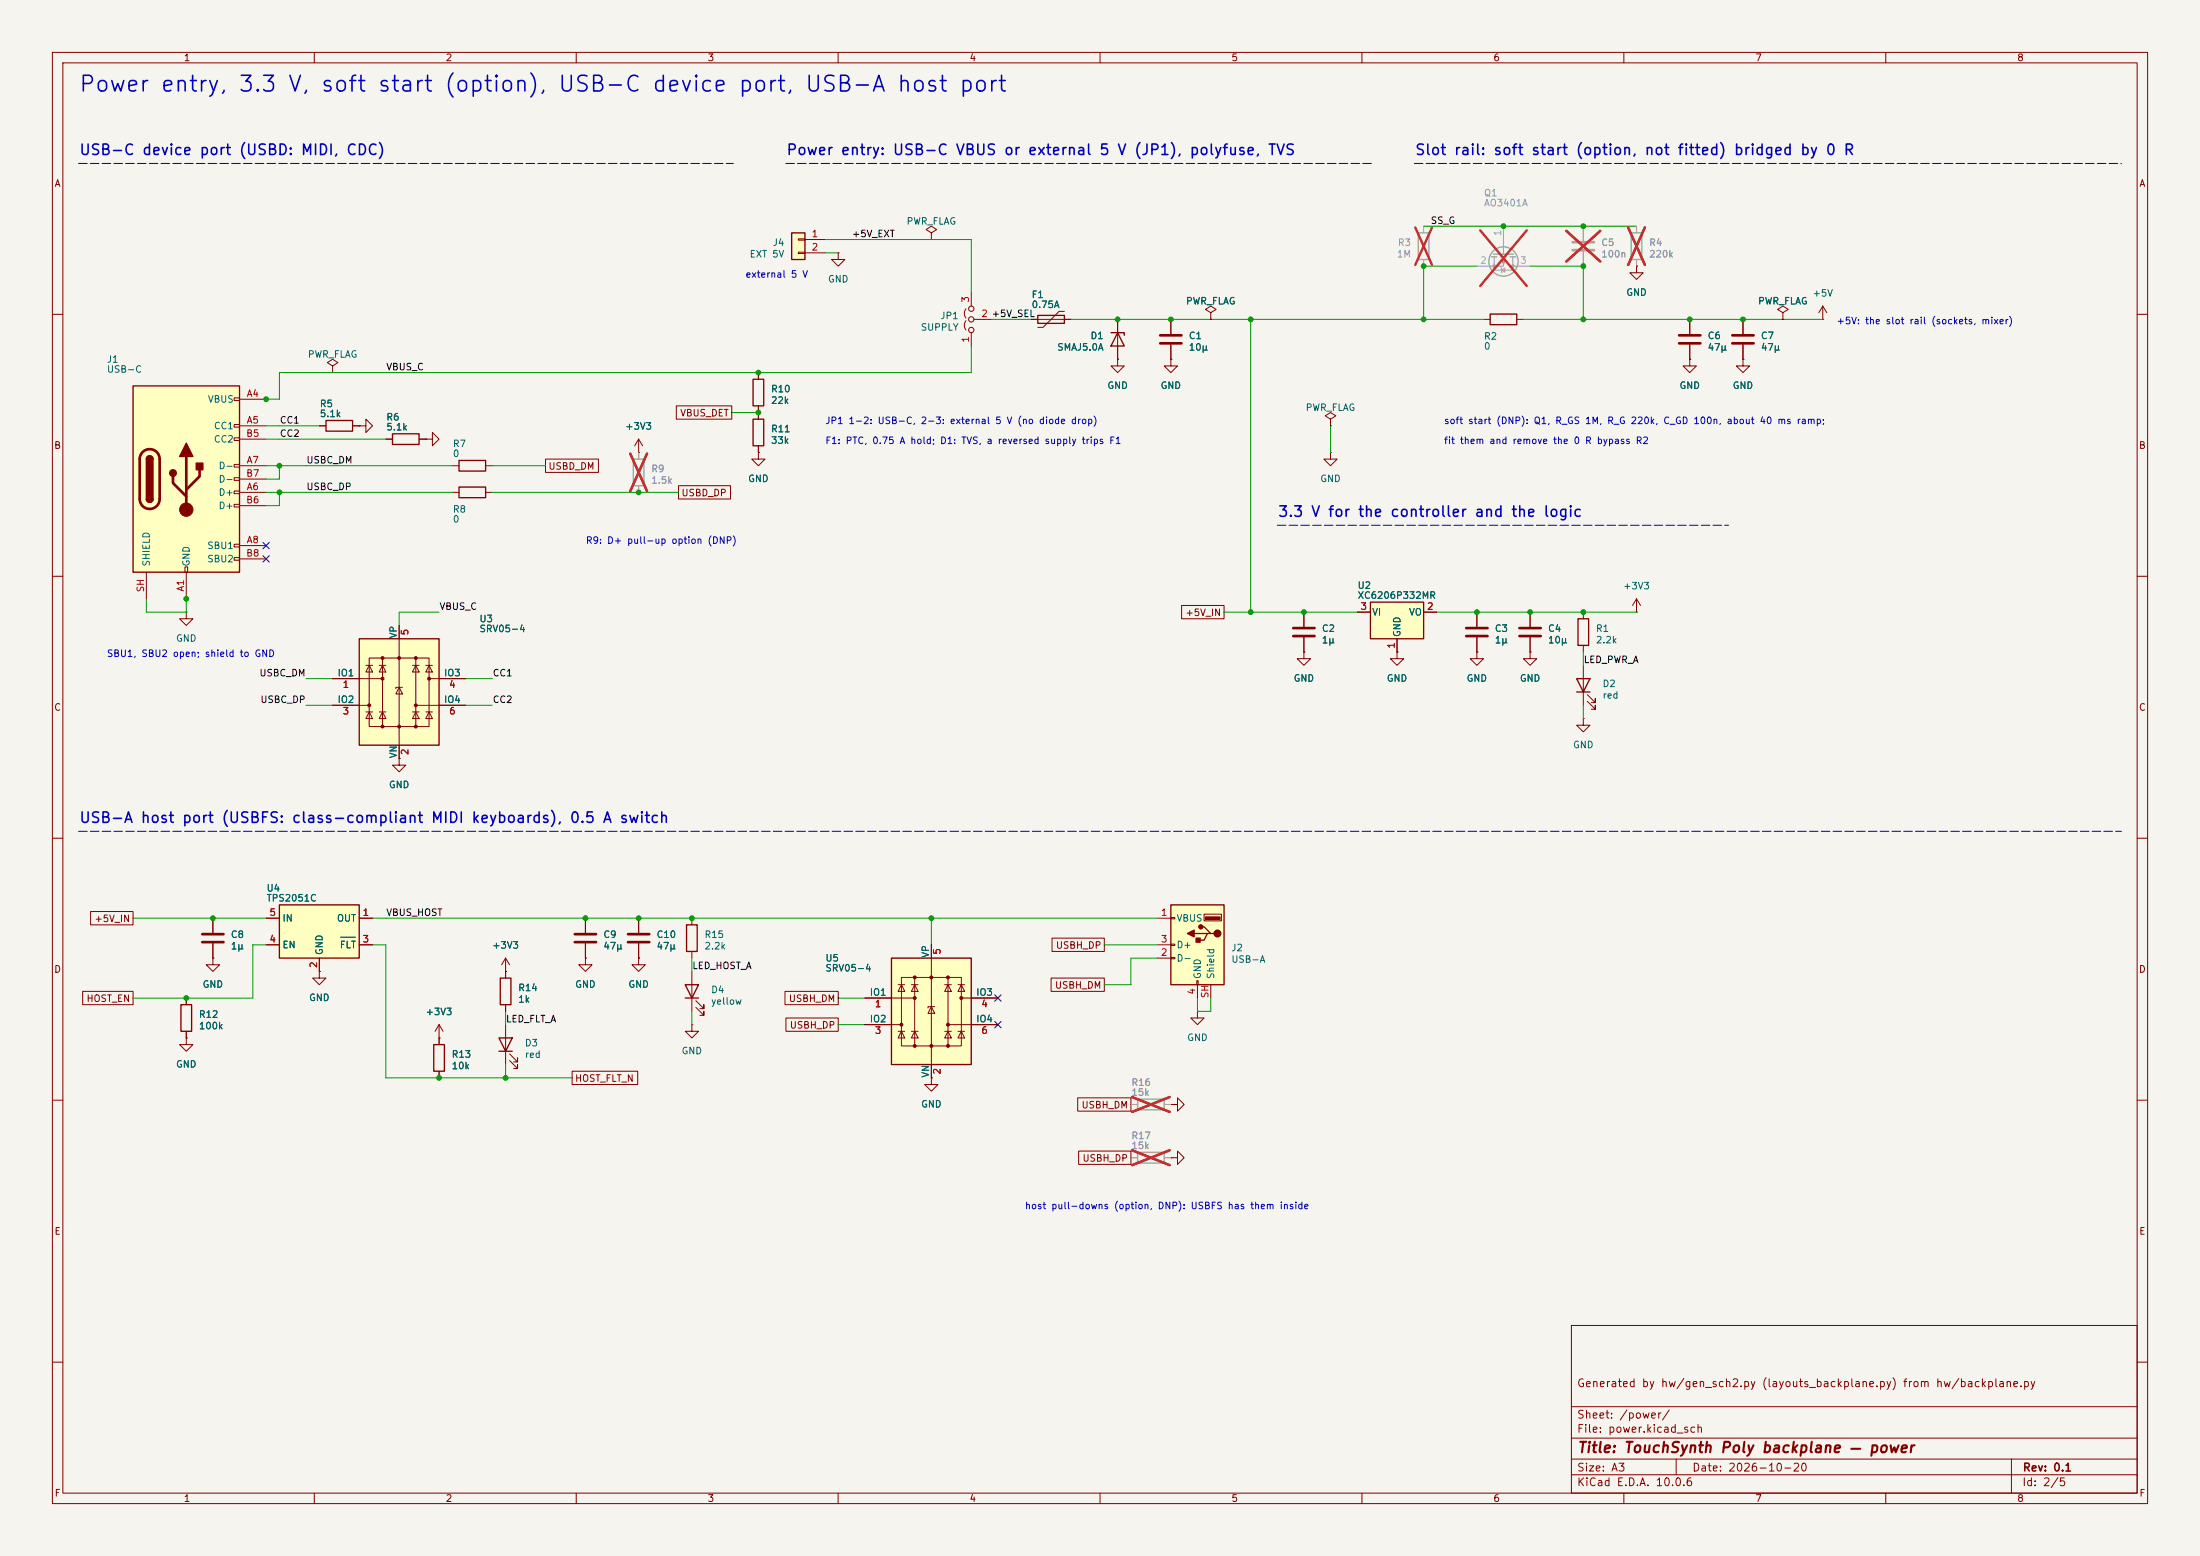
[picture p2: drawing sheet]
<svg xmlns="http://www.w3.org/2000/svg" width="420mm" height="297mm" viewBox="0 0 420 297" stroke-linecap="round" stroke-linejoin="round" font-family="sans-serif">
<path d="M0 0h420v297h-420z" fill="#f5f4ef" stroke="#f5f4ef" stroke-width=".19"/>
<g fill="none" stroke="#840000" stroke-width=".19">
<path d="M10 10h400v277h-400zM12 12h396v273h-396zM60 10v2M110 10v2M160 10v2M210 10v2M260 10v2M310 10v2M360 10v2M10 60h2M223.5 68.6v1.3h1.3l-1.3 1.2-1.3-1.2h1.3M223.5 68.6h.1"/>
<path d="M408 60h2M10 110h2M248.9 116.8v2.8M281.9 116.8v2.8M292.1 116.8v2.8M302.3 116.8v1.3M408 110h2M248.9 121.7v2.8M281.9 121.7v2.8M292.1 121.7v2.8M302.3 137.2v1.2h1.2l-1.2 1.3-1.3-1.3h1.3M302.3 137.2h.1"/>
<path d="M302.3 123.2v1.3M302.3 127v7.6M303 133.9l1.5 1.5v-.8v.8h-.7M303 132.6l1.5 1.5v-.7v.7h-.7M10 160h2M408 160h2M40.6 182.9v1.3h1.3l-1.3 1.2-1.2-1.2h1.2M40.6 182.9h.1M96.5 185.4v1.3M96.5 191.8v1.2M132.1 185.4v7.6M132.8 192.3l1.6 1.5v-.8v.8h-.8"/>
<path d="M132.8 191l1.6 1.5v-.7v.7h-.8M10 210h2M408 210h2M300 253h108v32h-108zM10 260h2M300 278.5h108M300 274.5h108M300 268.5h108M320 278.5v3M384 278.5v6.5M408 260h2M60 285v2"/>
<path d="M110 285v2M160 285v2M210 285v2M260 285v2M300 281.5h108M310 285v2M360 285v2"/>
</g>
<path d="M246.9 119.9h4.1M279.9 119.9h4.1M290.1 119.9h4M246.9 121.4h4.1M279.9 121.4h4.1M290.1 121.4h4" fill="none" stroke="#840000" stroke-width=".51"/>
<path d="M301.2 118.1h2.1v5.1h-2.1zM301 129.5h2.5l-1.2 2.6zM301 132.1h2.5M95.5 186.7h2v5.1h-2zM130.8 188h2.5l-1.2 2.5zM130.8 190.5h2.5" fill="none" stroke="#840000" stroke-width=".25"/>
<path d="M223.5 172.7h10.2v15.3h-10.2z" fill="#ffffc2"/>
<path d="M223.5 172.7h10.2v15.3h-10.2zM228 178.2h2.5M229.2 176.9h.7l1.2 1.3h.7M231.1 178.2h-.6l-.6 1.3h-1.3" fill="none" stroke="#840000" stroke-width=".25"/>
<g fill="#840000" stroke="#840000" stroke-width=".25">
<path d="M228.3 179.1h.8v.7h-.8z"/>
<path d="M226.7 178.2l1.3-.7v1.3z"/>
<circle cx="232.4" cy="178.2" r=".63"/>
<circle cx="229.2" cy="176.9" r=".38"/>
</g>
<path d="M230.1 175h2.8v.5h-2.8z" fill="#840000" stroke="#840000" stroke-width=".19"/>
<g fill="none" stroke="#840000" stroke-width=".19">
<path d="M177.8 44.5l1-.7-1-.6-1 .6 1 .7v1.2M177.8 45.7h.1M184.4 58.9a1.44 1.44 0 0 0 0 1.8M185.4 55.9v2.5M63.5 69.9l1-.7-1-.6-1 .6 1 .7v1.2M63.5 71.1h.1M184.4 61.2a1.44 1.44 0 0 0 0 1.8M185.4 63.5v2.5M185.9 61h3.3M254 86.4v1.2h1.3l-1.3 1.3-1.3-1.3h1.3M254 86.4h.1M254 80l1-.6-1-.7-1 .7 1 .6v1.3"/>
<path d="M254 81.3h.1M221 175.3h2.5M223.5 175.1h.8v.3h-.8zM229.9 174.5h3.3v1.3h-3.3zM221 182.9h2.5M221 180.3h2.5M223.5 180.2h.8v.3h-.8zM223.5 182.8h.8v.2h-.8zM228.5 187.2h.2v.8h-.2zM228.6 188v2.5M231.1 188v2.5"/>
<circle cx="185.4" cy="58.9" r=".51"/>
<circle cx="185.4" cy="61" r=".51"/>
<circle cx="185.4" cy="63" r=".51"/>
</g>
<path d="M120.9 87.6h2v5.1h-2z" fill="none" stroke="#9c9b98" stroke-width=".25"/>
<path d="M121.9 86.4v1.2M121.9 92.7v1.3" fill="none" stroke="#9c9b98" stroke-width=".19"/>
<path d="M120.3 86.6l3.2 7.2M123.5 86.6l-3.2 7.2" fill="none" stroke="#e12e31" stroke-width=".46"/>
<path d="M151.1 44.5h2.6v5h-2.6z" fill="#ffffc2"/>
<path d="M151.1 44.5h2.6v5h-2.6zM82.8 199.4h2v5.1h-2zM95.2 198.1h2.6l-1.3 2.6zM95.2 200.7h2.6" fill="none" stroke="#840000" stroke-width=".25"/>
<g fill="none" stroke="#840000" stroke-width=".19">
<path d="M152.4 45.6h1.3v.2h-1.3zM152.4 48.1h1.3v.3h-1.3zM153.7 45.7h3.8M153.7 48.3h3.8M160 48.3v1.2h1.3l-1.3 1.3-1.3-1.3h1.3M160 48.3h.1M223.5 61v2.8M223.5 65.8v2.8M322.6 68.6v1.3h1.2l-1.2 1.2-1.3-1.2h1.3M322.6 68.6h.1M121.9 86.4h.1M121.9 83.8l-.7 1.3"/>
<path d="M121.9 83.8l.8 1.3M121.9 83.8v2.6M312.4 116.8h.1M312.4 114.3l-.7 1.3M312.4 114.3l.8 1.3M312.4 114.3v2.5M266.7 124.5v1.2h1.3l-1.3 1.3-1.3-1.3h1.3M266.7 124.5h.1M281.9 124.5v1.2h1.3l-1.3 1.3-1.2-1.3h1.2M281.9 124.5h.1M292.1 124.5v1.2h1.3l-1.3 1.3-1.3-1.3h1.3M292.1 124.5h.1"/>
<path d="M83.8 198.1h.1M83.8 195.6v3.8M83.8 195.6l-.7 1.3M83.8 195.6l.8 1.3M96.5 195.6v7.6M132.1 195.6v1.3h1.2l-1.2 1.2-1.3-1.2h1.3M132.1 195.6h.1M83.8 204.5v1.2M97.3 202.4l1.5 1.6v-.8v.8h-.8M97.3 201.2l1.5 1.5v-.8v.8h-.8"/>
</g>
<path d="M221.5 64h4.1M221.5 65.5h4.1" fill="none" stroke="#840000" stroke-width=".51"/>
<path d="M261.6 114.9h10.2v7h-10.2z" fill="#ffffc2"/>
<path d="M62.2 80.3h5.1v2h-5.1zM261.6 114.9h10.2v7h-10.2zM34.5 191.8h2.1v5.1h-2.1z" fill="none" stroke="#840000" stroke-width=".25"/>
<path d="M61 81.3h1.2M67.3 81.3h1.3M259.1 116.8h2.5M271.8 116.8h2.5M248.9 124.5v1.2h1.3l-1.3 1.3-1.3-1.3h1.3M248.9 124.5h.1M266.7 121.9v2.6M35.6 190.5v1.3M35.6 196.9v1.2" fill="none" stroke="#840000" stroke-width=".19"/>
<path d="M170.2 182.9h15.2v20.3h-15.2z" fill="#ffffc2"/>
<g fill="none" stroke="#840000" stroke-width=".19">
<path d="M213.4 68.6v1.3h1.2l-1.2 1.2-1.3-1.2h1.3M213.4 68.6h.1M213.4 61v7.6M86.4 94h1.2M92.7 94h1.3M111.8 175.3v2.8M121.9 175.3v2.8M132.1 175.3v1.2M35.6 198.1v1.3h1.2l-1.2 1.3-1.3-1.3h1.3M35.6 198.1h.1M96.5 185.4h.1M96.5 182.9l-.7 1.3"/>
<path d="M96.5 182.9l.8 1.3M96.5 182.9v2.5M111.8 182.9v1.3h1.2l-1.2 1.2-1.3-1.2h1.3M111.8 182.9h.1M111.8 180.1v2.8M121.9 182.9v1.3h1.3l-1.3 1.2-1.3-1.2h1.3M121.9 182.9h.1M121.9 180.1v2.8M132.1 181.6v1.3M165.1 190.5h9.5M165.1 195.6h7M171.4 188h1.3"/>
<path d="M171.4 196.9h1.3M172.1 186.6h11.4v13h-11.4zM172.1 188l.6 1.2h-1.3zM172.1 196.9l.6 1.2h-1.3zM174 188h1.3M174 196.9h1.3M174.6 188l.7 1.2h-1.3zM174.6 196.9l.7 1.2h-1.3zM174.6 186.6v13M177.8 192.2l.6 1.2h-1.2zM177.8 180.3v25.4M178.4 192.2h-1.2v.2"/>
<path d="M180.3 188h1.3M180.3 196.9h1.3M181 188l.6 1.2h-1.3zM181 196.9l.6 1.2h-1.3zM181 186.6v13M181 195.6h9.5M182.9 188h1.2M182.9 196.9h1.2M183.5 188l.6 1.2h-1.2zM183.5 196.9l.6 1.2h-1.2zM183.5 190.5h7M177.8 205.7v1.3h1.3l-1.3 1.3-1.3-1.3h1.3"/>
<path d="M177.8 205.7h.1M223.5 210.8h1.3v-1.2l1.3 1.2-1.3 1.3v-1.3M223.5 210.8h.1"/>
</g>
<path d="M212.1 63.5h2.5v.5M213.4 63.5l1.2 2.5h-2.5zM87.6 93h5.1v2h-5.1zM131.1 176.5h2v5.1h-2zM170.2 182.9h15.2v20.3h-15.2z" fill="none" stroke="#840000" stroke-width=".25"/>
<g fill="#840000" stroke="#840000" stroke-width=".19">
<circle cx="172.1" cy="195.6" r=".28"/>
<circle cx="174.6" cy="186.6" r=".28"/>
<circle cx="174.6" cy="190.5" r=".28"/>
<circle cx="174.6" cy="199.6" r=".28"/>
<circle cx="177.8" cy="186.6" r=".28"/>
<circle cx="177.8" cy="199.6" r=".28"/>
<circle cx="181" cy="186.6" r=".28"/>
<circle cx="181" cy="195.6" r=".28"/>
<circle cx="181" cy="199.6" r=".28"/>
<circle cx="183.5" cy="190.5" r=".28"/>
</g>
<path d="M109.7 178.3h4.1M109.7 179.8h4.1M119.9 178.3h4.1M119.9 179.8h4.1" fill="none" stroke="#840000" stroke-width=".51"/>
<path d="M68.6 121.9h15.2v20.3h-15.2z" fill="#ffffc2"/>
<g fill="none" stroke="#840000" stroke-width=".19">
<path d="M76.2 119.4v25.4M63.5 129.5h9.5M63.5 134.6h7M69.8 127h1.3M69.8 135.9h1.3M70.5 125.6h11.4v13.1h-11.4zM70.5 127l.6 1.3h-1.3zM70.5 135.9l.6 1.3h-1.3zM72.4 127h1.3M72.4 135.9h1.3M73 127l.7 1.3h-1.3zM73 135.9l.7 1.3h-1.3z"/>
<path d="M73 125.6v13.1M76.2 131.2l.6 1.3h-1.2zM76.8 131.2h-1.2v.2M78.7 127h1.3M78.7 135.9h1.3M79.4 127l.6 1.3h-1.3zM79.4 135.9l.6 1.3h-1.3zM79.4 125.6v13.1M79.4 134.6h9.5M81.3 127h1.2M81.3 135.9h1.2M81.9 127l.6 1.3h-1.2z"/>
<path d="M81.9 135.9l.6 1.3h-1.2zM81.9 129.5h7M61 185.4v1.3h1.2l-1.2 1.3-1.3-1.3h1.3M61 185.4h.1"/>
</g>
<path d="M68.6 121.9h15.2v20.3h-15.2z" fill="none" stroke="#840000" stroke-width=".25"/>
<g fill="#840000" stroke="#840000" stroke-width=".19">
<circle cx="70.5" cy="134.6" r=".28"/>
<circle cx="73" cy="125.6" r=".28"/>
<circle cx="73" cy="129.5" r=".28"/>
<circle cx="73" cy="138.7" r=".28"/>
<circle cx="76.2" cy="125.6" r=".28"/>
<circle cx="76.2" cy="138.7" r=".28"/>
<circle cx="79.4" cy="125.6" r=".28"/>
<circle cx="79.4" cy="134.6" r=".28"/>
<circle cx="79.4" cy="138.7" r=".28"/>
<circle cx="81.9" cy="129.5" r=".28"/>
</g>
<path d="M53.3 172.7h15.3v10.2h-15.3z" fill="#ffffc2"/>
<path d="M53.3 172.7h15.3v10.2h-15.3z" fill="none" stroke="#840000" stroke-width=".25"/>
<path d="M35.6 116.8v1.3h1.2l-1.2 1.3-1.3-1.3h1.3M35.6 116.8h.1M50.8 175.3h2.5M68.6 175.3h2.5M50.8 180.3h2.5M61 182.9v2.5M68.6 180.3h2.5" fill="none" stroke="#840000" stroke-width=".19"/>
<path d="M65 178.9h2.8" fill="none" stroke="#006464" stroke-width=".19"/>
<path d="M25.4 73.7h20.3v35.5h-20.3z" fill="#ffffc2"/>
<g fill="none" stroke="#840000" stroke-width=".19">
<path d="M203.2 59.4h-1l-3.1 3.1h-1M231.1 59.7l1.1-.6-1.1-.7-1 .7 1 .6v1.3M312.4 50.8v1.3h1.3l-1.3 1.2-1.3-1.2h1.3M312.4 50.8h.1M340.4 59.7l1-.6-1-.7-1.1 .7 1.1 .6v1.3M348 58.4l-.8 1.3M348 58.4l.7 1.3M348 58.4v2.6M44.7 75.9h1v.6h-1zM45.7 76.2h5.1M129.1 77.5h10.6v2.5h-10.6zM144.8 71.1v1.3"/>
<path d="M144.8 77.5v2.5M196.8 61h7.7M213.4 68.6h.1M213.4 61v2.5M213.4 66v2.6M223.5 68.6h.1M223.5 61v2.8M223.5 65.8v2.8M231.1 61h.1M283.2 61h1.3M289.6 61h1.2M322.6 68.6h.1"/>
<path d="M322.6 61v2.8M322.6 65.8v2.8M332.7 68.6v1.3h1.3l-1.3 1.2-1.2-1.2h1.2M332.7 68.6h.1M332.7 61v2.8M332.7 65.8v2.8M340.4 61h.1M348 61h.1M44.7 81h1v.5h-1zM44.7 83.6h1v.5h-1zM44.7 88.6h1v.6h-1zM44.7 91.2h1v.5h-1z"/>
<path d="M44.7 93.7h1v.5h-1zM44.7 96.3h1v.5h-1zM45.7 81.3h5.1M45.7 94h5.1M45.7 88.9h5.1M45.7 83.8h5.1M45.7 96.5h5.1M45.7 91.4h5.1M61 81.3h1.2M67.3 81.3h1.3M68.6 81.3h1.2v-1.3l1.3 1.3-1.3 1.3v-1.3M68.6 81.3h.1"/>
<path d="M73.7 83.8h1.2M80 83.8h1.3M81.3 83.8h1.2v-1.2l1.3 1.2-1.3 1.3v-1.3M81.3 83.8h.1M86.4 88.9h1.2M92.7 88.9h1.3M104.1 87.6h10.1v2.6h-10.1zM121.9 86.4h.1M129.5 92.7h10v2.6h-10zM144.8 86.4v1.2h1.2l-1.2 1.3-1.3-1.3h1.3M144.8 86.4h.1M144.8 85.1v1.3"/>
<path d="M27.9 109.2v5.1M35.3 108.2h.5v1h-.5zM35.6 109.2v5.1M44.7 103.9h1v.5h-1zM44.7 106.4h1v.5h-1zM45.7 104.1h5.1M45.7 106.7h5.1M76.2 119.4v2.5M225.6 115.6h8.1v2.5h-8.1zM248.9 116.8v2.8M259.1 116.8h2.5M271.8 116.8h2.5"/>
<path d="M281.9 116.8v2.8M292.1 116.8v2.8M63.5 129.5h5.1M63.5 134.6h5.1M83.8 129.5h5.1M83.8 134.6h5.1M248.9 124.5h.1M248.9 121.7v2.8M266.7 124.5h.1M266.7 121.9v2.6M281.9 124.5h.1M281.9 121.7v2.8"/>
<path d="M292.1 124.5h.1M292.1 121.7v2.8M76.2 144.8v1.3h1.3l-1.3 1.2-1.3-1.2h1.3M76.2 144.8h.1M76.2 142.2v2.6M17.3 174h8.1v2.5h-8.1zM40.6 175.3v2.8M50.8 175.3h2.5M68.6 175.3h2.5M111.8 175.3v2.8M121.9 175.3v2.8M200.8 179.1h10v2.5h-10z"/>
<path d="M15.8 189.2h9.6v2.6h-9.6zM35.6 198.1h.1M35.6 190.5v1.3M35.6 196.9v1.2M40.6 182.9h.1M40.6 180.1v2.8M50.8 180.3h2.5M61 185.4h.1M61 182.9v2.5M68.6 180.3h2.5M83.8 198.1h.1M83.8 198.1v1.3"/>
<path d="M96.5 185.4h.1M96.5 185.4v1.3M96.5 191.8v1.2M111.8 182.9h.1M111.8 180.1v2.8M121.9 182.9h.1M121.9 180.1v2.8M149.9 189.2h10.1v2.6h-10.1zM150 194.3h10v2.6h-10zM165.1 190.5h5.1M165.1 195.6h5.1M177.8 180.3v2.6"/>
<path d="M185.4 190.5h5.1M185.4 195.6h5.1M200.7 186.7h10.1v2.5h-10.1zM228.6 193v1.3h1.3l-1.3 1.3-1.3-1.3h1.3M228.6 193h.1M83.8 204.5v1.2M109.2 204.5h12.5v2.5h-12.5zM177.8 205.7h.1M177.8 203.2v2.5M205.7 209.5h10.2v2.6h-10.2zM205.9 219.7h10v2.6h-10zM223.5 210.8h.1"/>
<path d="M223.5 221h1.3v-1.3l1.3 1.3-1.3 1.2v-1.2M223.5 221h.1"/>
</g>
<path d="M284.5 59.9h5.1v2.1h-5.1zM25.4 73.7h20.3v35.5h-20.3zM143.8 72.4h2v5.1h-2zM198.1 60.2h5.1v1.5h-5.1zM27.9 87.6a.64 .64 0 0 1 .7-.6 .64 .64 0 0 1 .6 .6M27.9 95.3a.64 .64 0 0 0 .7 .6 .64 .64 0 0 0 .6-.6M74.9 82.8h5.1v2h-5.1zM87.6 87.9h5.1v2h-5.1zM143.8 80h2v5.1h-2z" fill="none" stroke="#840000" stroke-width=".25"/>
<path d="M320.5 64h4.1M320.5 65.5h4.1M330.7 64h4.1M330.7 65.5h4.1M27.2 86.3a1.9 1.9 0 0 1 2.1-.4 1.9 1.9 0 0 1 1.2 1.7v7.7a1.91 1.91 0 0 1-1.9 1.8 1.91 1.91 0 0 1-1.9-1.8v-7.8l.1-.7zM33 90.9v1.3l2.6 2.5M35.6 87.1v10.2M38.1 89.7v1.2l-2.5 2.6M38.6 178.3h4.1M38.6 179.8h4.1" fill="none" stroke="#840000" stroke-width=".51"/>
<g fill="#840000" stroke="#840000" stroke-width=".25">
<path d="M27.9 87.6h1.3v7.7h-1.3z"/>
<path d="M28.1 87.2a.64 .64 0 0 1 .7-.2 .64 .64 0 0 1 .4 .6h-1.3z"/>
<path d="M27.9 95.3h1.3a.64 .64 0 0 1-.6 .6 .64 .64 0 0 1-.7-.6z"/>
<path d="M35.6 84.6l1.2 2.5h-2.5z"/>
<path d="M37.5 88.4h1.2v1.3h-1.2z"/>
<circle cx="33" cy="90.3" r=".63"/>
</g>
<circle cx="35.6" cy="97.3" r="1.27" fill="#840000" stroke="#840000" stroke-width=".19"/>
<g fill="none" stroke="#9c9b98" stroke-width=".25">
<path d="M270.8 44.5h2v5h-2zM284.7 49h1M285.1 48.5h3.8M286.5 49h1M288.3 49h1M311.4 44.5h2v5h-2zM217.2 209.8h5v2h-5zM217.2 220h5v2h-5z"/>
<circle cx="287" cy="49.9" r="2.79"/>
</g>
<g fill="none" stroke="#9c9b98" stroke-width=".19">
<path d="M271.8 43.2v1.3M271.8 49.5v1.3M285.2 49v2.6h3.6v-2.6M286.5 51.1l.3 1M286.6 51.6l.7-.4v.7zM287 49v1.8h-5.1M287 43.2v5.3M288.8 50.8h3.3M302.3 43.2v2.8M302.3 48v2.8M312.4 43.2v1.3M312.4 49.5v1.3"/>
<path d="M121.9 86.4v1.2M121.9 92.7v1.3M215.9 210.8h1.3M222.2 210.8h1.3M215.9 221h1.3M222.2 221h1.3"/>
</g>
<g fill="none" stroke="#e12e31" stroke-width=".46">
<path d="M270.2 43.4l3.2 7.2M273.4 43.4l-3.2 7.2M282.6 44l8.9 10.6M291.5 44l-8.9 10.6M299 44.1l6.5 5.8M305.5 44.1l-6.5 5.8M310.8 43.4l3.2 7.2M314 43.4l-3.2 7.2M120.3 86.6l3.2 7.2M123.5 86.6l-3.2 7.2M216.1 209.4l7.2 2.8M216.1 219.6l7.2 2.8"/>
<path d="M223.3 209.4l-7.2 2.8M223.3 219.6l-7.2 2.8"/>
</g>
<g fill="#9c9b98" stroke="#9c9b98" stroke-width=".19">
<path d="M286.6 49.5h.8l-.4 1z"/>
<circle cx="288.8" cy="50.8" r=".25"/>
<circle cx="285.2" cy="50.8" r=".25"/>
</g>
<path d="M300.2 46.2h4.1M300.2 47.8h4.1" fill="none" stroke="#9c9b98" stroke-width=".51"/>
<path d="M15 31.2h125M150 31.2h112M270 31.2h135M243.8 100.3h86.2M15 158.7h390" fill="none" stroke="#0000c2" stroke-width=".19" stroke-dasharray="1.6 .6"/>
<g fill="none" stroke="#009600" stroke-width=".19">
<path d="M157.5 45.7h27.9v10.2M157.5 48.3h2.5M271.8 43.2h40.6M281.9 50.8h-10.1v10.2M292.1 50.8h10.2v10.2M139.7 78.7h5.1M185.4 66v5.1h-132.1v5.1h-2.5M189.2 61h7.6M204.5 61h78.7M238.8 61v55.8M290.8 61h57.2M50.8 88.9h35.6"/>
<path d="M50.8 94h35.6M50.8 81.3h10.2M50.8 83.8h22.9M53.3 94v2.5h-2.5M53.3 88.9v2.5h-2.5M94 88.9h10.1M94 94h35.5M254 81.3v5.1M27.9 114.3v2.5h7.7v-2.5M83.8 116.8h-7.6v2.6M233.7 116.8h25.4M274.3 116.8h38.1"/>
<path d="M58.4 129.5h5.1M58.4 134.6h5.1M88.9 129.5h5.1M88.9 134.6h5.1M302.3 124.5v2.5M302.3 134.6v2.6M25.4 175.3h25.4M71.1 175.3h149.9M177.8 175.3v5M50.8 180.3h-2.5v10.2h-22.9M71.1 180.3h2.6v25.4h35.5M96.5 193v2.6"/>
<path d="M132.1 182.9v2.5M132.1 193v2.6M160 190.5h5.1M160 195.6h5.1M210.8 180.3h10.2M221 182.9h-5.1v5.1h-5.1M228.6 190.5v2.5h2.5v-2.5M96.5 203.2v2.5"/>
</g>
<path d="M50.2 106.1l1.2 1.2M50.2 103.5l1.2 1.2M51.4 106.1l-1.2 1.2M51.4 103.5l-1.2 1.2M189.9 189.9l1.2 1.2M189.9 195l1.2 1.2M191.1 189.9l-1.2 1.2M191.1 195l-1.2 1.2" fill="none" stroke="#000084" stroke-width=".19"/>
<path d="M65 178.9h2.8" fill="none" stroke="#006464" stroke-width=".19"/>
<g fill="#009600" stroke="#009600" stroke-width=".19">
<circle cx="302.3" cy="116.8" r=".46"/>
<circle cx="281.9" cy="116.8" r=".46"/>
<circle cx="292.1" cy="116.8" r=".46"/>
<circle cx="53.3" cy="94" r=".46"/>
<circle cx="144.8" cy="78.7" r=".46"/>
<circle cx="121.9" cy="94" r=".46"/>
<circle cx="144.8" cy="71.1" r=".46"/>
<circle cx="111.8" cy="175.3" r=".46"/>
<circle cx="121.9" cy="175.3" r=".46"/>
<circle cx="132.1" cy="175.3" r=".46"/>
<circle cx="177.8" cy="175.3" r=".46"/>
<circle cx="213.4" cy="61" r=".46"/>
<circle cx="223.5" cy="61" r=".46"/>
<circle cx="248.9" cy="116.8" r=".46"/>
<circle cx="238.8" cy="116.8" r=".46"/>
<circle cx="238.8" cy="61" r=".46"/>
<circle cx="287" cy="43.2" r=".46"/>
<circle cx="271.8" cy="50.8" r=".46"/>
<circle cx="332.7" cy="61" r=".46"/>
<circle cx="322.6" cy="61" r=".46"/>
<circle cx="271.8" cy="61" r=".46"/>
<circle cx="302.3" cy="43.2" r=".46"/>
<circle cx="302.3" cy="61" r=".46"/>
<circle cx="302.3" cy="50.8" r=".46"/>
<circle cx="40.6" cy="175.3" r=".46"/>
<circle cx="96.5" cy="205.7" r=".46"/>
<circle cx="83.8" cy="205.7" r=".46"/>
<circle cx="35.6" cy="190.5" r=".46"/>
<circle cx="35.6" cy="114.3" r=".46"/>
<circle cx="50.8" cy="76.2" r=".46"/>
<circle cx="53.3" cy="88.9" r=".46"/>
</g>
<text font-size="3" fill="#0000c2" x="14.9" y="18.3">Power entry, 3.3 V, soft start (option), USB-C device port, USB-A host port</text>
<g font-size="2" fill="#0000c2">
<text x="15" y="30.1">USB-C device port (USBD: MIDI, CDC)</text>
<text x="150" y="30.1">Power entry: USB-C VBUS or external 5 V (JP1), polyfuse, TVS</text>
<text x="270" y="30.1">Slot rail: soft start (option, not fitted) bridged by 0 R</text>
<text x="243.8" y="99.2">3.3 V for the controller and the logic</text>
<text x="15" y="157.6">USB-A host port (USBFS: class-compliant MIDI keyboards), 0.5 A switch</text>
</g>
<text font-size="2" fill="#840000" x="301" y="277.8">Title: TouchSynth Poly backplane — power</text>
<g font-size="1.5" fill="#840000">
<text x="300.9" y="265.1">Generated by hw/gen_sch2.py (layouts_backplane.py) from hw/backplane.py</text>
<text x="300.9" y="273.8">File: power.kicad_sch</text>
<text x="300.9" y="271.1">Sheet: /power/</text>
<text x="300.9" y="281.2">Size: A3</text>
<text x="322.9" y="281.2">Date: 2026-10-20</text>
<text x="386" y="281.2">Rev: 0.1</text>
<text x="300.9" y="284">KiCad E.D.A. 10.0.6</text>
<text x="385.9" y="284">Id: 2/5</text>
</g>
<g font-size="1.3" fill="#840000">
<text x="35" y="12">1</text>
<text x="85" y="12">2</text>
<text x="135" y="12">3</text>
<text x="185" y="12">4</text>
<text x="235" y="12">5</text>
<text x="285" y="12">6</text>
<text x="335" y="12">7</text>
<text x="385" y="12">8</text>
<text x="10.3" y="36">A</text>
<text x="408.3" y="36">A</text>
<text x="129.7" y="79.8">VBUS_DET</text>
<text x="10.2" y="86">B</text>
<text x="104.6" y="90">USBD_DM</text>
<text x="408.2" y="86">B</text>
<text x="130" y="95">USBD_DP</text>
<text x="226.2" y="117.9">+5V_IN</text>
<text x="10.2" y="136">C</text>
<text x="408.2" y="136">C</text>
<text x="17.9" y="176.3">+5V_IN</text>
<text x="10.2" y="186">D</text>
<text x="201.5" y="181.4">USBH_DP</text>
<text x="408.2" y="186">D</text>
<text x="16.4" y="191.6">HOST_EN</text>
<text x="150.5" y="191.6">USBH_DM</text>
<text x="201.3" y="189">USBH_DM</text>
<text x="150.7" y="196.6">USBH_DP</text>
<text x="109.7" y="206.8">HOST_FLT_N</text>
<text x="206.4" y="211.9">USBH_DM</text>
<text x="206.5" y="222">USBH_DP</text>
<text x="10.3" y="236">E</text>
<text x="408.3" y="236">E</text>
<text x="10.3" y="286">F</text>
<text x="35" y="287">1</text>
<text x="85" y="287">2</text>
<text x="135" y="287">3</text>
<text x="185" y="287">4</text>
<text x="235" y="287">5</text>
<text x="285" y="287">6</text>
<text x="335" y="287">7</text>
<text x="385" y="287">8</text>
<text x="408.3" y="286">F</text>
</g>
<g font-size="1.3" fill="#939391">
<text x="283.2" y="37.8">Q1</text>
<text x="283.2" y="39.7">AO3401A</text>
<text x="266.7" y="47.3">R3</text>
<text x="305.6" y="47.3">C5</text>
<text x="314.7" y="47.3">R4</text>
<text x="266.6" y="49.5">1M</text>
<text x="305.6" y="49.5">100n</text>
<text x="314.7" y="49.5">220k</text>
<text x="124.2" y="90.4">R9</text>
<text x="124.2" y="92.6">1.5k</text>
<text x="215.9" y="207.6">R16</text>
<text x="215.9" y="209.5">15k</text>
<text x="215.9" y="217.7">R17</text>
<text x="215.9" y="219.6">15k</text>
</g>
<g font-size="1.3" fill="#006464">
<text x="147.4" y="47.3">J4</text>
<text x="173" y="43.2">PWR_FLAG</text>
<text x="143" y="49.5">EXT 5V</text>
<text x="158" y="54.2">GND</text>
<text x="196.8" y="57.2">F1</text>
<text x="196.8" y="59.1">0.75A</text>
<text x="226.3" y="58.4">PWR_FLAG</text>
<text x="310.4" y="56.8">GND</text>
<text x="335.5" y="58.4">PWR_FLAG</text>
<text x="345.9" y="56.9">+5V</text>
<text x="175.7" y="63.4">SUPPLY</text>
<text x="179.4" y="61.2">JP1</text>
<text x="208.1" y="65">D1</text>
<text x="226.8" y="65">C1</text>
<text x="283.2" y="65.1">R2</text>
<text x="325.9" y="65">C6</text>
<text x="336.1" y="65">C7</text>
<text x="20.3" y="69.5">J1</text>
<text x="20.3" y="71.4">USB-C</text>
<text x="58.7" y="68.6">PWR_FLAG</text>
<text x="201.7" y="67.2">SMAJ5.0A</text>
<text x="226.8" y="67.2">10µ</text>
<text x="283.2" y="67">0</text>
<text x="325.9" y="67.2">47µ</text>
<text x="336.1" y="67.2">47µ</text>
<text x="39.6" y="77.2">VBUS</text>
<text x="147.1" y="75.2">R10</text>
<text x="147.1" y="77.4">22k</text>
<text x="211.3" y="74.5">GND</text>
<text x="221.5" y="74.5">GND</text>
<text x="320.5" y="74.5">GND</text>
<text x="330.7" y="74.5">GND</text>
<text x="40.7" y="82.2">CC1</text>
<text x="60.9" y="78">R5</text>
<text x="60.9" y="79.9">5.1k</text>
<text x="73.6" y="80.6">R6</text>
<text x="73.6" y="82.5">5.1k</text>
<text x="119.3" y="82.3">+3V3</text>
<text x="147.1" y="82.8">R11</text>
<text x="249.2" y="78.7">PWR_FLAG</text>
<text x="40.7" y="84.8">CC2</text>
<text x="41.6" y="89.9">D-</text>
<text x="86.3" y="85.6">R7</text>
<text x="86.3" y="87.5">0</text>
<text x="147.1" y="85">33k</text>
<text x="41.6" y="94.9">D+</text>
<text x="41.6" y="92.4">D-</text>
<text x="142.7" y="92.3">GND</text>
<text x="251.9" y="92.3">GND</text>
<text x="41.6" y="97.5">D+</text>
<text x="86.3" y="98.2">R8</text>
<text x="86.3" y="100.1">0</text>
<text x="39.5" y="105.1">SBU1</text>
<text x="39.5" y="107.6">SBU2</text>
<text x="28.9" y="108.2" transform="rotate(-90 28.9 108.2)">SHIELD</text>
<text x="36.5" y="108.2" transform="rotate(-90 36.5 108.2)">GND</text>
<text x="259.1" y="112.7">U2</text>
<text x="309.8" y="112.8">+3V3</text>
<text x="91.4" y="119.1">U3</text>
<text x="259.1" y="114.6">XC6206P332MR</text>
<text x="261.8" y="117.8">VI</text>
<text x="268.9" y="117.8">VO</text>
<text x="33.5" y="122.8">GND</text>
<text x="76.1" y="122" transform="rotate(-90 76.1 122)">VP</text>
<text x="91.4" y="121">SRV05-4</text>
<text x="252.2" y="120.9">C2</text>
<text x="252.2" y="123.1">1µ</text>
<text x="267.7" y="121.7" transform="rotate(-90 267.7 121.7)">GND</text>
<text x="285.3" y="120.9">C3</text>
<text x="285.3" y="123.1">1µ</text>
<text x="295.4" y="120.9">C4</text>
<text x="295.4" y="123.1">10µ</text>
<text x="304.6" y="120.9">R1</text>
<text x="304.6" y="123.1">2.2k</text>
<text x="64.3" y="129.4">IO1</text>
<text x="84.7" y="129.4">IO3</text>
<text x="246.9" y="130.4">GND</text>
<text x="264.6" y="130.4">GND</text>
<text x="279.9" y="130.4">GND</text>
<text x="290" y="130.4">GND</text>
<text x="305.8" y="131.5">D2</text>
<text x="64.3" y="134.5">IO2</text>
<text x="84.7" y="134.5">IO4</text>
<text x="305.8" y="133.7">red</text>
<text x="300.2" y="143.1">GND</text>
<text x="76.1" y="144.8" transform="rotate(-90 76.1 144.8)">VN</text>
<text x="74.1" y="150.7">GND</text>
<text x="50.8" y="170.5">U4</text>
<text x="50.8" y="172.4">TPS2051C</text>
<text x="44" y="179.3">C8</text>
<text x="53.8" y="176.2">IN</text>
<text x="64.2" y="176.2">OUT</text>
<text x="115.1" y="179.3">C9</text>
<text x="125.2" y="179.3">C10</text>
<text x="134.4" y="179.3">R15</text>
<text x="224.5" y="176.2">VBUS</text>
<text x="44" y="181.5">1µ</text>
<text x="53.8" y="181.3">EN</text>
<text x="61.9" y="182.4" transform="rotate(-90 61.9 182.4)">GND</text>
<text x="64.8" y="181.3">FLT</text>
<text x="93.9" y="181.4">+3V3</text>
<text x="115.1" y="181.5">47µ</text>
<text x="125.2" y="181.5">47µ</text>
<text x="134.4" y="181.5">2.2k</text>
<text x="157.5" y="183.8">U5</text>
<text x="157.5" y="185.7">SRV05-4</text>
<text x="177.7" y="182.9" transform="rotate(-90 177.7 182.9)">VP</text>
<text x="224.5" y="183.8">D-</text>
<text x="224.5" y="181.3">D+</text>
<text x="235" y="181.9">J2</text>
<text x="235" y="184.1">USB-A</text>
<text x="38.6" y="188.8">GND</text>
<text x="58.9" y="191.4">GND</text>
<text x="98.8" y="189.5">R14</text>
<text x="98.8" y="191.7">1k</text>
<text x="109.7" y="188.8">GND</text>
<text x="119.9" y="188.8">GND</text>
<text x="135.7" y="189.9">D4</text>
<text x="165.9" y="190.4">IO1</text>
<text x="186.3" y="190.4">IO3</text>
<text x="229.6" y="187" transform="rotate(-90 229.6 187)">GND</text>
<text x="232.1" y="187" transform="rotate(-90 232.1 187)">Shield</text>
<text x="37.9" y="194.6">R12</text>
<text x="37.9" y="196.8">100k</text>
<text x="81.2" y="194.1">+3V3</text>
<text x="135.7" y="192.1">yellow</text>
<text x="165.9" y="195.4">IO2</text>
<text x="186.3" y="195.4">IO4</text>
<text x="86.1" y="202.2">R13</text>
<text x="100.1" y="200">D3</text>
<text x="100.1" y="202.2">red</text>
<text x="130" y="201.5">GND</text>
<text x="226.5" y="199">GND</text>
<text x="33.5" y="204.1">GND</text>
<text x="86.1" y="204.4">10k</text>
<text x="177.7" y="205.8" transform="rotate(-90 177.7 205.8)">VN</text>
<text x="175.7" y="211.7">GND</text>
</g>
<g font-size="1.3" fill="#a90000">
<text x="154.8" y="45.6">1</text>
<text x="154.8" y="48.1">2</text>
<text x="185.3" y="57.9" transform="rotate(-90 185.3 57.9)">3</text>
<text x="185.3" y="65.5" transform="rotate(-90 185.3 65.5)">1</text>
<text x="187.2" y="60.8">2 +5V_SEL</text>
<text x="47" y="76.1">A4</text>
<text x="46.9" y="83.7">B5</text>
<text x="47" y="81.1">A5</text>
<text x="47" y="88.8">A7</text>
<text x="46.9" y="91.3">B7</text>
<text x="47" y="93.8">A6</text>
<text x="46.9" y="96.4">B6</text>
<text x="46.9" y="106.5">B8</text>
<text x="47" y="104">A8</text>
<text x="27.8" y="113.2" transform="rotate(-90 27.8 113.2)">SH</text>
<text x="35.4" y="113" transform="rotate(-90 35.4 113)">A1</text>
<text x="259.6" y="116.7">3</text>
<text x="272.3" y="116.7">2</text>
<text x="78.3" y="121.4" transform="rotate(-90 78.3 121.4)">5</text>
<text x="266.6" y="123.9" transform="rotate(-90 266.6 123.9)">1</text>
<text x="65.3" y="131.6">1</text>
<text x="85.6" y="131.6">4</text>
<text x="65.3" y="136.7">3</text>
<text x="85.6" y="136.7">6</text>
<text x="78.3" y="144.2" transform="rotate(-90 78.3 144.2)">2</text>
<text x="51.3" y="175.1">5</text>
<text x="69.1" y="175.1">1</text>
<text x="221.5" y="175.1">1</text>
<text x="51.3" y="180.2">4</text>
<text x="60.8" y="184.9" transform="rotate(-90 60.8 184.9)">2</text>
<text x="69.1" y="180.2">3</text>
<text x="179.9" y="182.3" transform="rotate(-90 179.9 182.3)">5</text>
<text x="221.5" y="182.7">2</text>
<text x="221.5" y="180.2">3</text>
<text x="228.5" y="190" transform="rotate(-90 228.5 190)">4</text>
<text x="231" y="190.6" transform="rotate(-90 231 190.6)">SH</text>
<text x="166.9" y="192.6">1</text>
<text x="166.9" y="197.6">3</text>
<text x="187.2" y="192.6">4</text>
<text x="187.2" y="197.6">6</text>
<text x="179.9" y="205.2" transform="rotate(-90 179.9 205.2)">2</text>
</g>
<g font-size="1.3" fill="#0f0f0f">
<text x="162.5" y="45.6">+5V_EXT</text>
<text x="273" y="43.1">SS_G</text>
<text x="73.6" y="71">VBUS_C</text>
<text x="53.3" y="81.2">CC1</text>
<text x="53.3" y="83.7">CC2</text>
<text x="58.4" y="88.8">USBC_DM</text>
<text x="58.4" y="93.9">USBC_DP</text>
<text x="83.8" y="116.7">VBUS_C</text>
<text x="49.4" y="129.4">USBC_DM</text>
<text x="94" y="129.4">CC1</text>
<text x="302.2" y="126.9">LED_PWR_A</text>
<text x="49.6" y="134.5">USBC_DP</text>
<text x="94" y="134.5">CC2</text>
<text x="73.6" y="175.1">VBUS_HOST</text>
<text x="132.1" y="185.3">LED_HOST_A</text>
<text x="96.5" y="195.5">LED_FLT_A</text>
</g>
<g font-size="1.3" fill="#a5a4a2">
<text x="286.9" y="45.2" transform="rotate(-90 286.9 45.2)">1</text>
<text x="282.5" y="50.7">2</text>
<text x="290.1" y="50.7">3</text>
</g>
<g font-size="1.3" fill="#0000c2">
<text x="142.2" y="53.3">external 5 V</text>
<text x="350.5" y="62.2">+5V: the slot rail (sockets, mixer)</text>
<text x="157.5" y="81.3">JP1 1-2: USB-C, 2-3: external 5 V (no diode drop)</text>
<text x="275.6" y="81.3">soft start (DNP): Q1, R_GS 1M, R_G 220k, C_GD 100n, about 40 ms ramp;</text>
<text x="157.5" y="85.1">F1: PTC, 0.75 A hold; D1: TVS, a reversed supply trips F1</text>
<text x="275.6" y="85.1">fit them and remove the 0 R bypass R2</text>
<text x="111.7" y="104.1">R9: D+ pull-up option (DNP)</text>
<text x="20.3" y="125.7">SBU1, SBU2 open; shield to GND</text>
<text x="195.6" y="231.1">host pull-downs (option, DNP): USBFS has them inside</text>
</g>
</svg>
